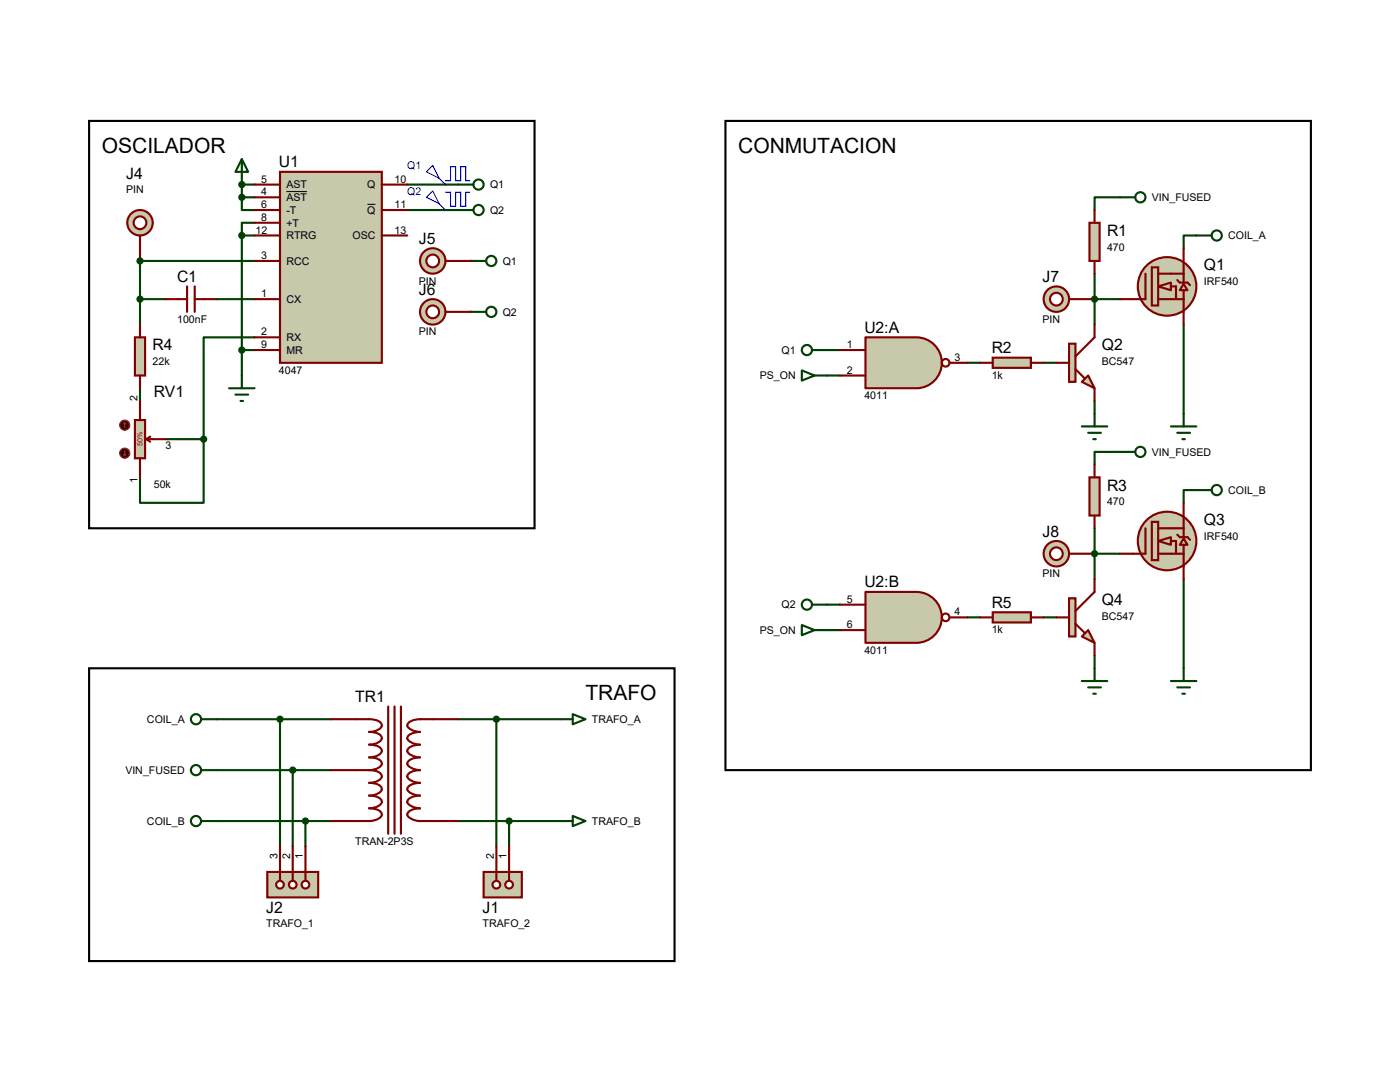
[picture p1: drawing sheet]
<svg xmlns="http://www.w3.org/2000/svg" width="279mm" height="216mm" viewBox="0 0 279 216" stroke-linecap="round" stroke-linejoin="round" font-family="sans-serif">
<path d="M48.3 39.4v2.5h2.5M48.3 39.4h2.5M50.8 36.8h-2.5v2.6M81.3 36.8h10.1M33 59.7h-5.1v5.1M43.2 59.7h7.6M50.8 44.4h-2.5v2.6h2.5M81.3 41.9h10.1M27.9 77.5v2.5M50.8 67.3h-10.2v20.3M33 87.6h7.6M40.6 87.6v12.7h-12.7v-5.1" fill="none" stroke="#004000" stroke-width=".42"/>
<circle cx="48.3" cy="36.8" r=".21" fill="#004000"/>
<g fill="none" stroke="#004000" stroke-width=".42">
<path d="M223.5 39.4h-5.1v2.5M48.3 47v27.9M218.4 54.6v10.2M218.4 59.7h5.1M238.8 47h-2.6v2.5M48.3 69.8h2.5M165.1 69.8h2.5M165.1 74.9h2.5M193 72.4h2.6M208.3 72.4h2.5M236.2 64.8v17.7M218.4 80v2.5"/>
<path d="M223.5 90.2h-5.1v2.5M238.8 97.8h-2.6v2.5M218.4 105.4v10.2M218.4 110.5h5.1M236.2 115.6v17.7M165.1 120.6h2.5M165.1 125.7h2.5M193 123.2h2.6M208.3 123.2h2.5M218.4 130.8v2.5M43.2 143.5h22.8M43.2 153.7h22.8"/>
<path d="M55.9 143.5v25.4M58.4 153.7v15.2M91.4 143.5h20.4M99.1 143.5v25.4M43.2 163.8h22.8M61 163.8v5.1M91.4 163.8h20.4M101.6 163.8v5.1"/>
</g>
<circle cx="27.9" cy="52.1" r=".21" fill="#004000"/>
<path d="M50.8 52.1h-22.9v7.6" fill="none" stroke="#004000" stroke-width=".42"/>
<g fill="#004000">
<circle cx="94" cy="52.1" r=".21"/>
<circle cx="94" cy="62.2" r=".21"/>
<circle cx="218.4" cy="59.7" r=".21"/>
<circle cx="218.4" cy="110.5" r=".21"/>
</g>
<path d="M33 59.7h4.3M37.3 57.1v5.1M38.9 57.1v5.1M38.9 59.7h4.3" fill="none" stroke="#800000" stroke-width=".42"/>
<g fill="#004000" stroke="#004000" stroke-width=".42">
<circle cx="48.3" cy="39.4" r=".51"/>
<circle cx="48.3" cy="47" r=".51"/>
</g>
<g fill="none" stroke="#004000" stroke-width=".42">
<path d="M91.4 36.8h3.1M91.4 41.9h3.1M45.7 77.5h5.1M47 78.7h2.5M48.3 74.9v2.6M48 80h.5"/>
<circle cx="95.5" cy="36.8" r="1.02"/>
<circle cx="95.5" cy="41.9" r="1.02"/>
</g>
<path d="M55.9 34.3h20.3v38.1h-20.3z" fill="#c8c8aa" stroke="#800000" stroke-width=".42"/>
<path d="M50.8 36.8h5.1M50.8 39.4h5.1M76.2 36.8h5.1M50.8 41.9h5.1M50.8 44.4h5.1M50.8 47h5.1M50.8 52.1h5.1M50.8 59.7h5.1M76.2 41.9h5.1M76.2 47h5.1M50.8 67.3h5.1M50.8 69.8h5.1" fill="none" stroke="#800000" stroke-width=".42"/>
<path d="M57.1 38.2h4.2M73.3 40.8h1.6" fill="none" stroke="#000" stroke-width=".2"/>
<g fill="none" stroke="#004000" stroke-width=".42">
<path d="M162.1 69.8h3"/>
<circle cx="161" cy="69.8" r="1.02"/>
</g>
<path d="M26.9 67.3h2.1v7.6h-2.1z" fill="#c8c8aa" stroke="#800000" stroke-width=".42"/>
<path d="M27.9 64.8v2.5M27.9 74.9v2.6M66 143.5h7.7a2.89 2.89 0 0 1 2.4 .9 .9 .9 0 0 1-.6 1.2l-1.1 .4h-.7a2.89 2.89 0 0 1 2.4 1 .9 .9 0 0 1-.6 1.1l-1.1 .4-.7 .1a2.89 2.89 0 0 1 2.4 .9 .9 .9 0 0 1-.6 1.2l-1.1 .4h-.7a2.89 2.89 0 0 1 2.4 .9 .9 .9 0 0 1-.6 1.2l-1.1 .4-.7 .1M66 153.7h7.7M73.7 153.7a2.89 2.89 0 0 1 2.4 .9 .9 .9 0 0 1-.6 1.2l-1.1 .4h-.7a2.89 2.89 0 0 1 2.4 .9 .9 .9 0 0 1-.6 1.2l-1.1 .4h-.7a2.89 2.89 0 0 1 2.4 1 .9 .9 0 0 1-.6 1.1l-1.1 .4-.7 .1a2.89 2.89 0 0 1 2.4 .9 .9 .9 0 0 1-.6 1.2l-1.1 .4h-.7h-7.7M77.5 141v25.4M78.7 141v25.4M80 141v25.4M91.4 143.5h-7.6a2.31 2.31 0 0 0-2.5 1.3 2.69 2.69 0 0 0 2.5 1.2 2.31 2.31 0 0 0-2.5 1.3 2.69 2.69 0 0 0 2.5 1.3 2.31 2.31 0 0 0-2.5 1.3 2.69 2.69 0 0 0 2.5 1.2 2.31 2.31 0 0 0-2.5 1.3 2.69 2.69 0 0 0 2.5 1.3 2.31 2.31 0 0 0-2.5 1.2 2.69 2.69 0 0 0 2.5 1.3 2.31 2.31 0 0 0-2.5 1.3 2.69 2.69 0 0 0 2.5 1.2 2.31 2.31 0 0 0-2.5 1.3 2.69 2.69 0 0 0 2.5 1.3 2.31 2.31 0 0 0-2.5 1.3 2.69 2.69 0 0 0 2.5 1.2h7.6" fill="none" stroke="#800000" stroke-width=".42"/>
<circle cx="27.9" cy="59.7" r=".51" fill="#004000" stroke="#004000" stroke-width=".42"/>
<g fill="none" stroke="#004000" stroke-width=".42">
<path d="M238.8 47h3M40.1 143.5h3.1M40.1 153.7h3.1M111.8 143.5h2.5M114.3 142.5l2.5 1-2.5 1zM40.1 163.8h3.1M111.8 163.8h2.5M114.3 162.8l2.5 1-2.5 1z"/>
<circle cx="242.8" cy="47" r="1.02"/>
<circle cx="39.1" cy="143.5" r="1.02"/>
<circle cx="39.1" cy="153.7" r="1.02"/>
<circle cx="39.1" cy="163.8" r="1.02"/>
</g>
<path d="M86.4 33l1.2 2.6-2.5-1.3zM86.4 38.1l1.2 2.5-2.5-1.2zM87.6 35.6l1.3 1.2M88.9 36.1h1v-2.8h1v2.8h1v-2.8h1.1v2.8h.7M88.9 38.4h1v2.7h1v-2.7h1v2.7h1.1v-2.7h.7M87.6 40.6l1.3 1.3" fill="none" stroke="#0000c0" stroke-width=".21"/>
<path d="M26.9 83.8h2.1v7.6h-2.1z" fill="#c8c8aa" stroke="#800000" stroke-width=".42"/>
<path d="M27.9 80v3.8M27.9 91.4v3.8M29.2 87.6l.8 .5M29.2 87.6h3.8M30 87.1l-.8 .5" fill="none" stroke="#800000" stroke-width=".42"/>
<circle cx="24.9" cy="84.8" r="1.02" fill="#400000" stroke="#f00" stroke-width=".21"/>
<path d="M24.9 84.3l-.3 .3M24.9 84.3l.2 .3M24.9 84.3v1" fill="none" stroke="#f00" stroke-width=".21"/>
<circle cx="24.9" cy="90.4" r="1.02" fill="#400000" stroke="#f00" stroke-width=".21"/>
<path d="M24.6 90.7l.3 .2M24.9 89.9v1M25.1 90.7l-.2 .2" fill="none" stroke="#f00" stroke-width=".21"/>
<g fill="#004000" stroke="#004000" stroke-width=".42">
<circle cx="40.6" cy="87.6" r=".51"/>
<circle cx="48.3" cy="36.8" r=".51"/>
</g>
<path d="M48.3 31.7l1.2 2.6h-2.5zM48.3 31.7v5.1" fill="none" stroke="#004000" stroke-width=".42"/>
<g fill="#c8c8aa" stroke="#800000" stroke-width=".42">
<path d="M231.1 57.1l2.6-.7v1.5z"/>
<path d="M229.9 53.3h1.2v7.7h-1.2z"/>
<circle cx="232.9" cy="57.1" r="5.8"/>
</g>
<path d="M228.6 54.6v5.1h-2.5M231.1 59.7h5.1M231.1 54.6h5.1M233.7 57.1h1v2.6" fill="none" stroke="#800000" stroke-width=".42"/>
<path d="M236.2 56.6l.8 1.3h-1.5z" fill="#c8c8aa" stroke="#800000" stroke-width=".42"/>
<path d="M223.5 59.7h2.6M234.9 55.9l.6 .5h1.5l.5 .5M236.2 49.5v2.6M236.2 52.3v4.1M236.2 57.9v6.9" fill="none" stroke="#800000" stroke-width=".42"/>
<path d="M160 73.9l2.6 1-2.6 1zM162.6 74.9h2.5M233.7 85.1h5.1M234.9 86.4h2.6M236 87.6h.5M236.2 82.5v2.6" fill="none" stroke="#004000" stroke-width=".42"/>
<circle cx="48.3" cy="69.9" r=".51" fill="#004000" stroke="#004000" stroke-width=".42"/>
<path d="M217.4 44.4h2.1v7.7h-2.1z" fill="#c8c8aa" stroke="#800000" stroke-width=".42"/>
<path d="M218.4 41.9v2.5M218.4 52.1v2.5" fill="none" stroke="#800000" stroke-width=".42"/>
<g fill="#c8c8aa" stroke="#800000" stroke-width=".42">
<path d="M215.9 76.2l1.3-1.3 1.2 2.6z"/>
<path d="M213.4 68.6h1.2v7.6h-1.2z"/>
</g>
<path d="M210.8 72.4h2.6M214.6 73.7l1.8 1.7M218.4 64.8v2.5l-3.8 3.8M218.4 77.5v2.5" fill="none" stroke="#800000" stroke-width=".42"/>
<path d="M198.1 71.4h7.6v2h-7.6z" fill="#c8c8aa" stroke="#800000" stroke-width=".42"/>
<path d="M195.6 72.4h2.5M205.7 72.4h2.6" fill="none" stroke="#800000" stroke-width=".42"/>
<path d="M215.9 85.1h5.1M217.2 86.4h2.5M218.2 87.6h.5M218.4 82.5v2.6" fill="none" stroke="#004000" stroke-width=".42"/>
<path d="M172.7 67.3h10.2a5.1 5.1 0 0 1 5.1 5.1 5.1 5.1 0 0 1-5.1 5.1h-10.2z" fill="#c8c8aa" stroke="#800000" stroke-width=".42"/>
<g fill="none" stroke="#800000" stroke-width=".42">
<path d="M167.6 69.8h5.1M167.6 74.9h5.1M189.5 72.4h3.5"/>
<circle cx="188.7" cy="72.4" r=".76"/>
</g>
<g fill="none" stroke="#004000" stroke-width=".42">
<path d="M223.5 39.4h3.1M238.8 97.8h3M162.1 120.6h3"/>
<circle cx="227.6" cy="39.4" r="1.02"/>
<circle cx="242.8" cy="97.8" r="1.02"/>
<circle cx="161" cy="120.6" r="1.02"/>
</g>
<g fill="#c8c8aa" stroke="#800000" stroke-width=".42">
<path d="M231.1 107.9l2.6-.7v1.5z"/>
<path d="M229.9 104.1h1.2v7.7h-1.2z"/>
<circle cx="232.9" cy="107.9" r="5.8"/>
</g>
<path d="M228.6 105.4v5.1h-2.5M231.1 110.5h5.1M231.1 105.4h5.1M233.7 107.9h1v2.6" fill="none" stroke="#800000" stroke-width=".42"/>
<path d="M236.2 107.4l.8 1.3h-1.5z" fill="#c8c8aa" stroke="#800000" stroke-width=".42"/>
<path d="M223.5 110.5h2.6M234.9 106.7l.6 .5h1.5l.5 .5M236.2 100.3v2.6M236.2 103.1v4.1M236.2 108.7v6.9" fill="none" stroke="#800000" stroke-width=".42"/>
<path d="M160 124.7l2.6 1-2.6 1zM162.6 125.7h2.5M233.7 135.9h5.1M234.9 137.2h2.6M236 138.4h.5M236.2 133.3v2.6" fill="none" stroke="#004000" stroke-width=".42"/>
<path d="M217.4 95.2h2.1v7.7h-2.1z" fill="#c8c8aa" stroke="#800000" stroke-width=".42"/>
<path d="M218.4 92.7v2.5M218.4 102.9v2.5" fill="none" stroke="#800000" stroke-width=".42"/>
<g fill="#c8c8aa" stroke="#800000" stroke-width=".42">
<path d="M215.9 127l1.3-1.3 1.2 2.6z"/>
<path d="M213.4 119.4h1.2v7.6h-1.2z"/>
</g>
<path d="M218.4 115.6v2.5l-3.8 3.8M210.8 123.2h2.6M214.6 124.5l1.8 1.7M218.4 128.3v2.5" fill="none" stroke="#800000" stroke-width=".42"/>
<path d="M198.1 122.2h7.6v2h-7.6z" fill="#c8c8aa" stroke="#800000" stroke-width=".42"/>
<path d="M195.6 123.2h2.5M205.7 123.2h2.6" fill="none" stroke="#800000" stroke-width=".42"/>
<path d="M215.9 135.9h5.1M217.2 137.2h2.5M218.2 138.4h.5M218.4 133.3v2.6" fill="none" stroke="#004000" stroke-width=".42"/>
<path d="M172.7 118.1h10.2a5.1 5.1 0 0 1 5.1 5.1 5.1 5.1 0 0 1-5.1 5.1h-10.2z" fill="#c8c8aa" stroke="#800000" stroke-width=".42"/>
<g fill="none" stroke="#800000" stroke-width=".42">
<path d="M167.6 120.6h5.1M167.6 125.7h5.1M189.5 123.2h3.5"/>
<circle cx="188.7" cy="123.2" r=".76"/>
</g>
<g fill="none" stroke="#004000" stroke-width=".42">
<path d="M223.5 90.2h3.1"/>
<circle cx="227.6" cy="90.2" r="1.02"/>
</g>
<path d="M96.5 174h7.6v5.1h-7.6z" fill="#c8c8aa" stroke="#800000" stroke-width=".42"/>
<path d="M101.6 174v1.8" fill="none" stroke="#800000" stroke-width=".42"/>
<circle cx="101.6" cy="176.5" r=".76" fill="#fff" stroke="#800000" stroke-width=".42"/>
<path d="M99.1 174v1.8" fill="none" stroke="#800000" stroke-width=".42"/>
<circle cx="99.1" cy="176.5" r=".76" fill="#fff" stroke="#800000" stroke-width=".42"/>
<path d="M99.1 168.9v5.1M101.6 168.9v5.1" fill="none" stroke="#800000" stroke-width=".42"/>
<path d="M53.3 174h10.2v5.1h-10.2z" fill="#c8c8aa" stroke="#800000" stroke-width=".42"/>
<path d="M61 174v1.8" fill="none" stroke="#800000" stroke-width=".42"/>
<circle cx="61" cy="176.5" r=".76" fill="#fff" stroke="#800000" stroke-width=".42"/>
<path d="M58.4 174v1.8" fill="none" stroke="#800000" stroke-width=".42"/>
<circle cx="58.4" cy="176.5" r=".76" fill="#fff" stroke="#800000" stroke-width=".42"/>
<path d="M55.9 174v1.8" fill="none" stroke="#800000" stroke-width=".42"/>
<circle cx="55.9" cy="176.5" r=".76" fill="#fff" stroke="#800000" stroke-width=".42"/>
<path d="M55.9 168.9v5.1M58.4 168.9v5.1M61 168.9v5.1" fill="none" stroke="#800000" stroke-width=".42"/>
<g fill="#004000" stroke="#004000" stroke-width=".42">
<circle cx="55.9" cy="143.5" r=".51"/>
<circle cx="58.4" cy="153.7" r=".51"/>
<circle cx="61" cy="163.8" r=".51"/>
<circle cx="101.6" cy="163.8" r=".51"/>
<circle cx="99.1" cy="143.5" r=".51"/>
</g>
<path d="M17.8 24.1h88.9v81.3h-88.9zM144.8 24.1h116.8v129.6h-116.8zM17.8 133.3h116.8v58.5h-116.8z" fill="none" stroke="#000" stroke-width=".42"/>
<circle cx="27.9" cy="44.4" r="2.54" fill="#c8c8aa" stroke="#800000" stroke-width=".42"/>
<circle cx="27.9" cy="44.4" r="1.27" fill="#fff" stroke="#800000" stroke-width=".42"/>
<path d="M27.9 47v5.1" fill="none" stroke="#800000" stroke-width=".42"/>
<circle cx="27.9" cy="52.1" r=".51" fill="#004000" stroke="#004000" stroke-width=".42"/>
<g fill="none" stroke="#004000" stroke-width=".42">
<path d="M94 52.1h3"/>
<circle cx="98" cy="52.1" r="1.02"/>
</g>
<circle cx="86.4" cy="52.1" r="2.54" fill="#c8c8aa" stroke="#800000" stroke-width=".42"/>
<circle cx="86.4" cy="52.1" r="1.27" fill="#fff" stroke="#800000" stroke-width=".42"/>
<path d="M88.9 52.1h5.1" fill="none" stroke="#800000" stroke-width=".42"/>
<g fill="none" stroke="#004000" stroke-width=".42">
<path d="M94 62.2h3"/>
<circle cx="98" cy="62.2" r="1.02"/>
</g>
<circle cx="86.4" cy="62.2" r="2.54" fill="#c8c8aa" stroke="#800000" stroke-width=".42"/>
<circle cx="86.4" cy="62.2" r="1.27" fill="#fff" stroke="#800000" stroke-width=".42"/>
<path d="M88.9 62.2h5.1" fill="none" stroke="#800000" stroke-width=".42"/>
<circle cx="210.8" cy="59.7" r="2.54" fill="#c8c8aa" stroke="#800000" stroke-width=".42"/>
<circle cx="210.8" cy="59.7" r="1.27" fill="#fff" stroke="#800000" stroke-width=".42"/>
<path d="M213.4 59.7h5" fill="none" stroke="#800000" stroke-width=".42"/>
<circle cx="218.4" cy="59.7" r=".51" fill="#004000" stroke="#004000" stroke-width=".42"/>
<circle cx="210.8" cy="110.5" r="2.54" fill="#c8c8aa" stroke="#800000" stroke-width=".42"/>
<circle cx="210.8" cy="110.5" r="1.27" fill="#fff" stroke="#800000" stroke-width=".42"/>
<path d="M213.4 110.5h5" fill="none" stroke="#800000" stroke-width=".42"/>
<circle cx="218.4" cy="110.5" r=".51" fill="#004000" stroke="#004000" stroke-width=".42"/>
<g font-size="4.2">
<text x="20.3" y="30.5">OSCILADOR</text>
<text x="147.3" y="30.5">CONMUTACION</text>
<text x="116.8" y="139.7">TRAFO</text>
</g>
<g font-size="3.1">
<text x="25.2" y="35.6">J4</text>
<text x="55.7" y="33.4">U1</text>
<text x="220.9" y="47.1">R1</text>
<text x="83.6" y="48.6">J5</text>
<text x="240.2" y="53.9">Q1</text>
<text x="35.3" y="56.3">C1</text>
<text x="83.6" y="58.8">J6</text>
<text x="208.1" y="56.3">J7</text>
<text x="30.4" y="69.9">R4</text>
<text x="172.5" y="66.4">U2:A</text>
<text x="197.9" y="70.5">R2</text>
<text x="219.9" y="69.9">Q2</text>
<text x="30.7" y="79.1">RV1</text>
<text x="220.9" y="97.9">R3</text>
<text x="208.1" y="107.1">J8</text>
<text x="240.2" y="104.7">Q3</text>
<text x="172.5" y="117.2">U2:B</text>
<text x="197.9" y="121.3">R5</text>
<text x="219.9" y="120.7">Q4</text>
<text x="70.9" y="140.1">TR1</text>
<text x="53.1" y="182.1">J2</text>
<text x="96.3" y="182.1">J1</text>
</g>
<g font-size="2.1" fill="#0000c0">
<text x="81.3" y="33.8">Q1</text>
<text x="81.3" y="38.9">Q2</text>
</g>
<g font-size="2.1">
<text x="25.2" y="38.6">PIN</text>
<text x="52.2" y="36.4">5</text>
<text x="52.2" y="39">4</text>
<text x="52.2" y="41.5">6</text>
<text x="57.1" y="37.6">AST</text>
<text x="57.1" y="40.1">AST</text>
<text x="73.3" y="37.6">Q</text>
<text x="78.7" y="36.4">10</text>
<text x="78.7" y="41.5">11</text>
<text x="97.8" y="37.6">Q1</text>
<text x="229.9" y="40.1">VIN_FUSED</text>
<text x="51" y="46.6">12</text>
<text x="52.2" y="44.1">8</text>
<text x="57.1" y="42.7">-T</text>
<text x="57.1" y="45.2">+T</text>
<text x="57.1" y="47.8">RTRG</text>
<text x="70.4" y="47.8">OSC</text>
<text x="73.3" y="42.7">Q</text>
<text x="78.7" y="46.6">13</text>
<text x="97.8" y="42.7">Q2</text>
<text x="245.1" y="47.8">COIL_A</text>
<text x="52.2" y="51.7">3</text>
<text x="57.1" y="52.8">RCC</text>
<text x="100.3" y="52.8">Q1</text>
<text x="220.9" y="50">470</text>
<text x="52.2" y="59.3">1</text>
<text x="83.6" y="56.8">PIN</text>
<text x="240.2" y="56.9">IRF540</text>
<text x="35.3" y="64.4">100nF</text>
<text x="57.1" y="60.5">CX</text>
<text x="100.3" y="63">Q2</text>
<text x="208.1" y="64.4">PIN</text>
<text x="52.2" y="66.9">2</text>
<text x="52.2" y="69.5">9</text>
<text x="57.1" y="68.1">RX</text>
<text x="57.1" y="70.6">MR</text>
<text x="83.6" y="66.9">PIN</text>
<text x="156" y="70.6">Q1</text>
<text x="169" y="69.5">1</text>
<text x="30.4" y="72.9">22k</text>
<text x="55.7" y="74.5">4047</text>
<text x="151.6" y="75.7">PS_ON</text>
<text x="169" y="74.5">2</text>
<text x="190.5" y="72">3</text>
<text x="197.9" y="75.6">1k</text>
<text x="219.9" y="72.9">BC547</text>
<text x="27.4" y="80" transform="rotate(-90 27.4 80)">2</text>
<text x="172.5" y="79.6">4011</text>
<text x="33" y="89.6">3</text>
<text x="229.9" y="90.9">VIN_FUSED</text>
<text x="27.4" y="96.4" transform="rotate(-90 27.4 96.4)">1</text>
<text x="30.7" y="97.4">50k</text>
<text x="220.9" y="100.8">470</text>
<text x="245.1" y="98.6">COIL_B</text>
<text x="240.2" y="107.7">IRF540</text>
<text x="208.1" y="115.2">PIN</text>
<text x="156" y="121.4">Q2</text>
<text x="169" y="120.3">5</text>
<text x="169" y="125.3">6</text>
<text x="190.5" y="122.8">4</text>
<text x="219.9" y="123.7">BC547</text>
<text x="151.6" y="126.5">PS_ON</text>
<text x="172.5" y="130.4">4011</text>
<text x="197.9" y="126.4">1k</text>
<text x="29.3" y="144.3">COIL_A</text>
<text x="118.1" y="144.3">TRAFO_A</text>
<text x="25" y="154.4">VIN_FUSED</text>
<text x="29.3" y="164.6">COIL_B</text>
<text x="118.1" y="164.6">TRAFO_B</text>
<text x="55.4" y="171.4" transform="rotate(-90 55.4 171.4)">3</text>
<text x="57.9" y="171.4" transform="rotate(-90 57.9 171.4)">2</text>
<text x="60.5" y="171.4" transform="rotate(-90 60.5 171.4)">1</text>
<text x="70.9" y="168.5">TRAN-2P3S</text>
<text x="98.6" y="171.4" transform="rotate(-90 98.6 171.4)">2</text>
<text x="101.1" y="171.4" transform="rotate(-90 101.1 171.4)">1</text>
<text x="53.1" y="185">TRAFO_1</text>
<text x="96.3" y="185">TRAFO_2</text>
</g>
<text font-size="1.4" fill="#c00000" x="28.4" y="89.1" transform="rotate(-90 28.4 89.1)">50%</text>
</svg>
